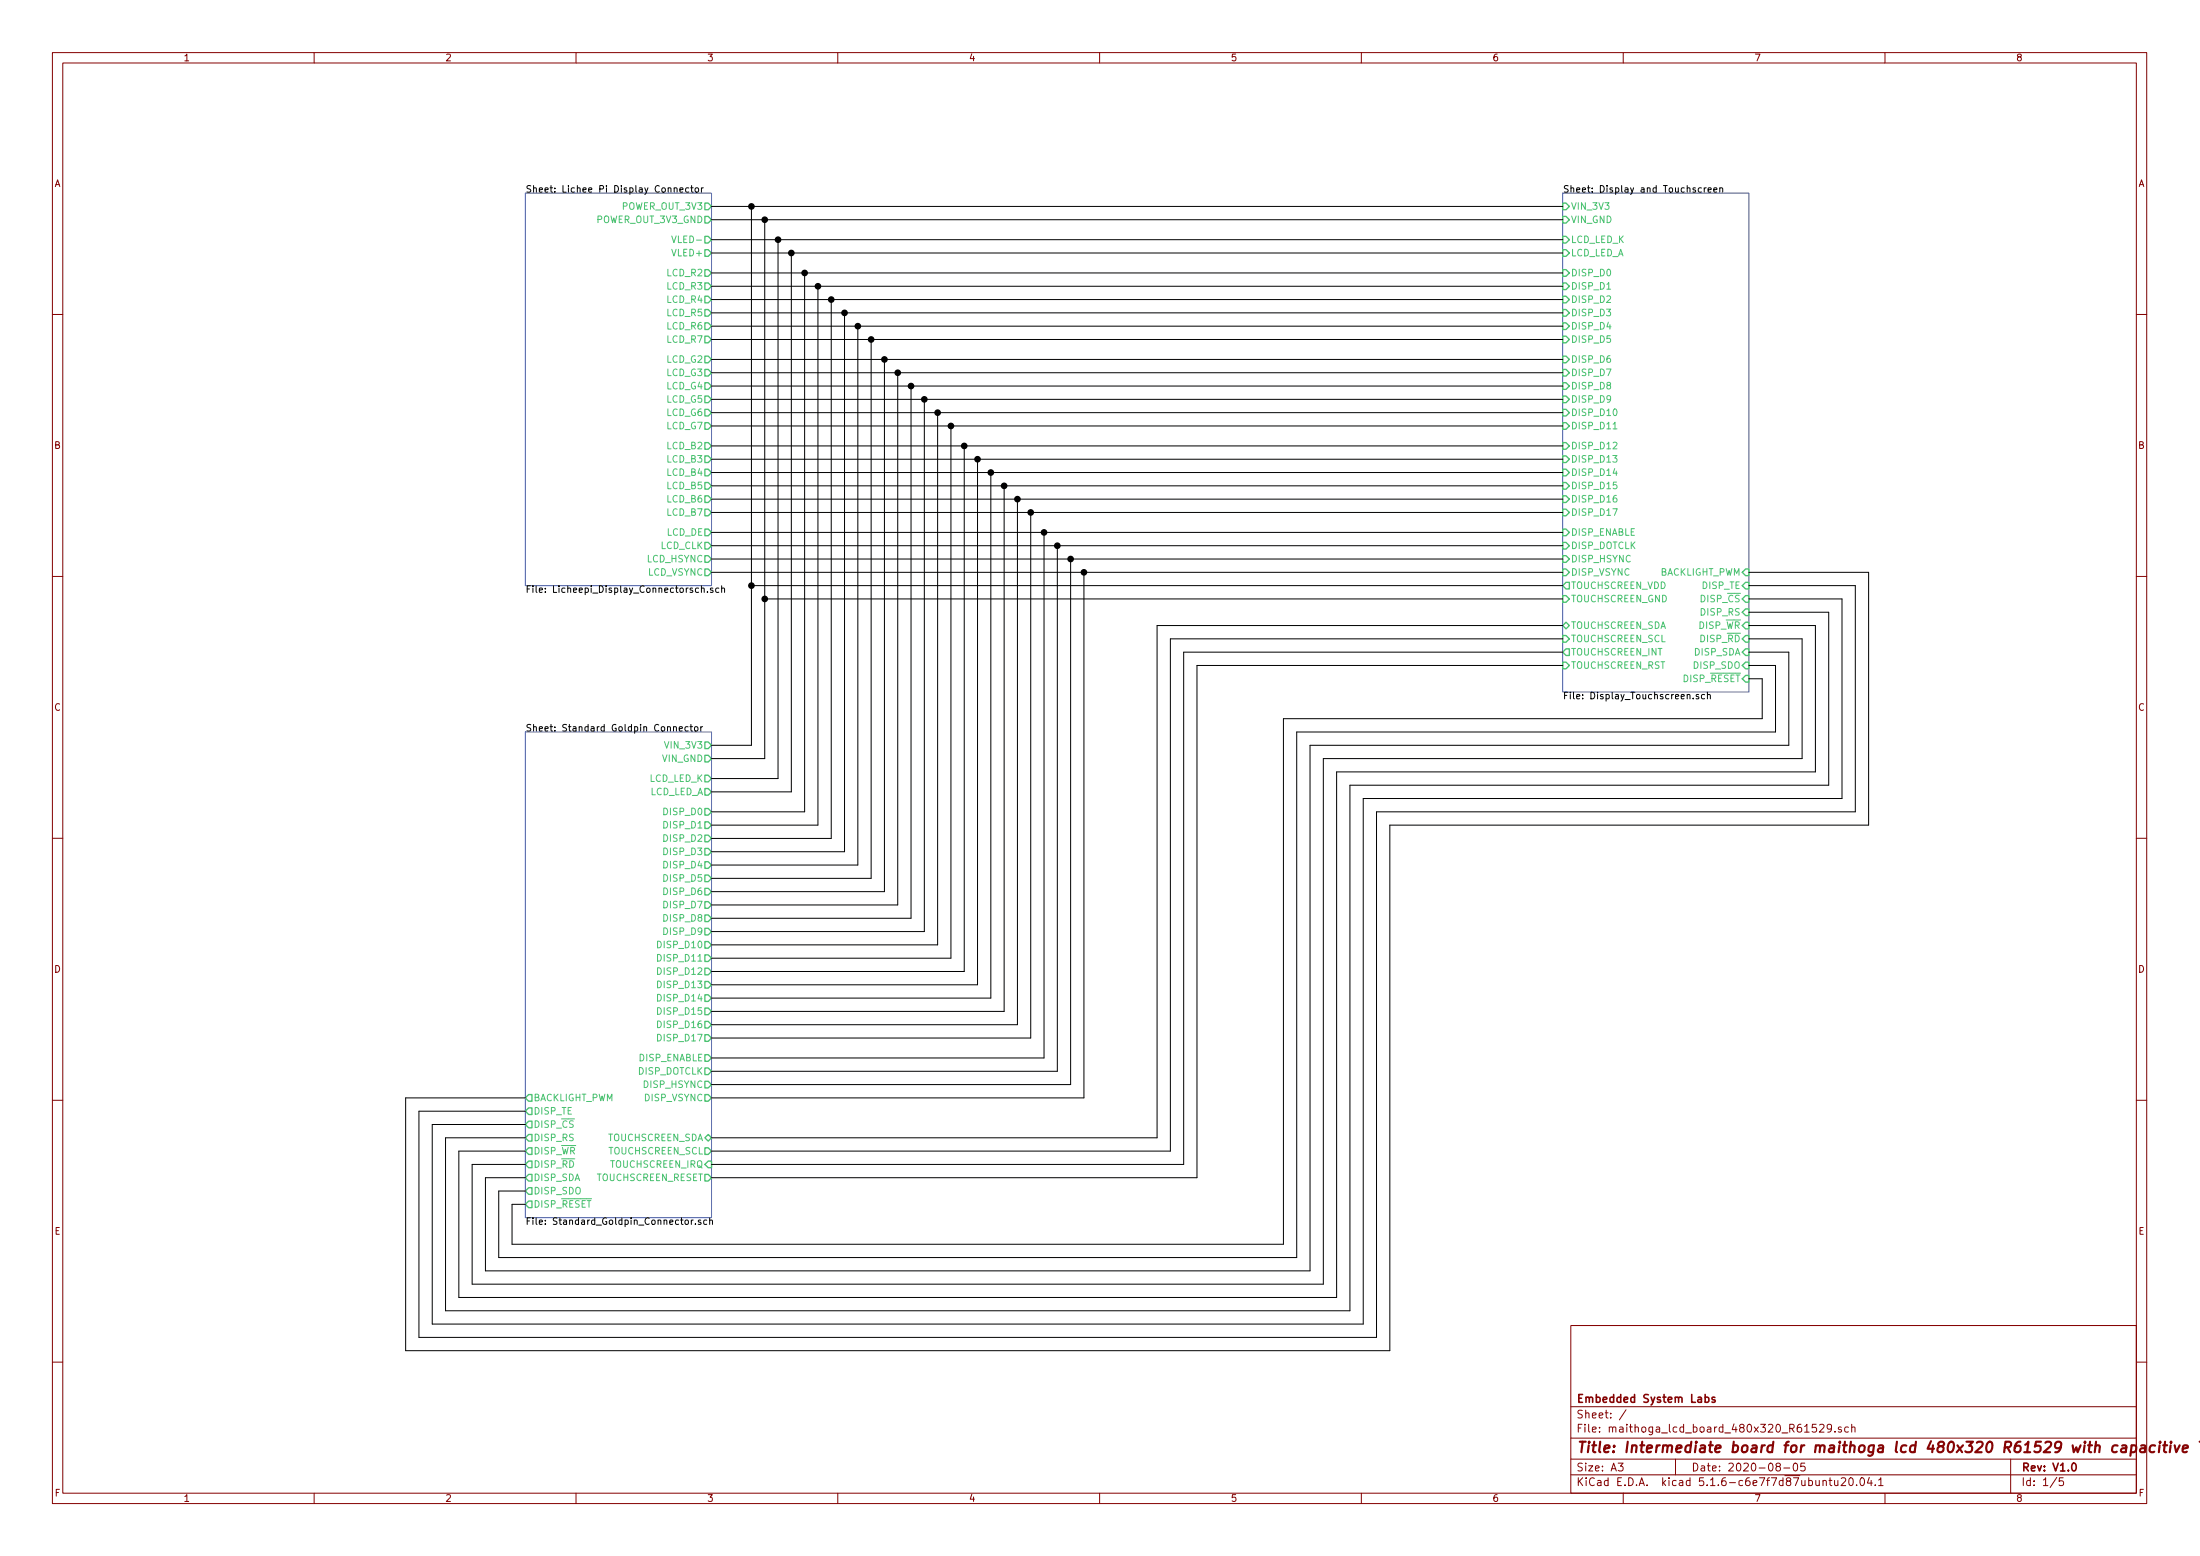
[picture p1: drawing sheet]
<svg xmlns="http://www.w3.org/2000/svg" width="420mm" height="297mm" viewBox="0 0 420 297" stroke-linecap="round" stroke-linejoin="round" font-family="sans-serif">
<g fill="none" stroke="#840000" stroke-width=".19">
<path d="M10 10h400v277h-400zM12 12h396v273.1h-396zM60 10v2M110 10v2M160 10v2M210 10v2M260 10v2M310 10v2M360 10v2M10 60h2M408 60h2M10 110h2"/>
<path d="M408 110h2M10 160h2M408 160h2M10 210h2M408 210h2M300 253h108v32.1h-108zM10 260h2M300 278.5h108M300 274.5h108M300 268.5h108M309 279.3h1l-.5 .6 .4 .1v.7l-.2 .1-.7-.1M310.5 269.1l-1.2 2"/>
<path d="M320 278.5v3M339.5 279.9l-.3-.2v-.2l.3-.2 .4 .1 .1 .2-.1 .3h-.4l-.3 .3v.5l.3 .1 .4-.1 .1-.2v-.3l-.2-.3M342.6 279.5l.4-.2a.94 .94 0 0 1 0 1.5 .82 .82 0 0 1-.4-1.3zM344.7 279.3h-.7l-.1 .7 .2-.1h.5l.2 .3-.1 .5-.3 .1-.5-.1M346.9 271.9h-.7l-.1 .7 .2-.1h.5l.1 .3v.5l-.2 .1-.6-.1M347.5 272l.6-.1 .3 .4-1 1.1h1M349.8 272.5l-.3 .3h-.4l-.2-.3 .2-.5 .4-.1 .3 .3-.1 .8-.3 .4h-.3M350.4 273.3v.1M351.6 272.5l-.3-.1-.2 .2 .1 .2 .4 .2v.3h-.5M353 272.5l-.4-.1-.3 .3 .1 .6h.6M353.6 272.5l.3-.1 .3 .1 .1 .9M353.6 271.9v1.5"/>
<path d="M384 278.5v6.6M408 260h2M60 285.1v1.9M110 285.1v1.9M160 285.1v1.9M210 285.1v1.9M260 285.1v1.9M300 281.5h108M310 285.1v1.9M340.7 280.2h1.1M348.2 282.7l.2-.1 .3 .1 .1 .9M349.3 282.6h.6"/>
<path d="M349.5 282.1v1.3l.4 .2M350.4 282.6v.9l.4 .1 .2-.1M351 282.6v1M351.6 282.3l.6-.2 .3 .4-.9 1.1h.9M353.2 282.3l.4-.2a.94 .94 0 0 1 0 1.5l-.5-.3v-.6zM354.6 283.5v.1M355.4 282.2l.2-.1a.8 .8 0 0 1 .5 .8 .8 .8 0 0 1-.5 .7 1 1 0 0 1-.2-1.4zM357 282l-.4 1.1h1M357.4 282.6v1M358.1 283.5v.1M358.8 282.5l.4-.4v1.5M358.8 283.6h.8"/>
<path d="M360 285.1v1.9M392.8 282l-1.3 2M394 282.1h-.7l-.1 .7 .3-.1h.5l.1 .3-.1 .5-.2 .1-.6-.1"/>
</g>
<path d="M325.7 266.8l.4-.1 .3 .3-.1 .6-.2 .1-.4-.1M327.5 266.8l-.3-.1-.3 .2 .1 .2 .5 .2v.3h-.6M395.9 279.4l.1-.1a.8 .8 0 0 1 .5 .8 .8 .8 0 0 1-.5 .7 1 1 0 0 1-.1-1.4z" fill="none" stroke="#840000" stroke-width=".3"/>
<g fill="none" stroke="#840000" stroke-width=".41">
<path d="M404.4 276a.68 .68 0 0 0-1 .3v.5l.1 .3 .2 .1 .6-.1M405.3 276h.7v1.2M406.1 276.4l-.7 .1a.4 .4 0 0 0-.3 .3 .4 .4 0 0 0 .2 .4l.7-.1M407.1 276a.68 .68 0 0 1 .8 .1v.7a.66 .66 0 0 1-.9 .3M407.1 275.9l-.2 2M408.9 276h.8l-.1 1.2M409.7 276.4l-.7 .1a.4 .4 0 0 0-.3 .3 .4 .4 0 0 0 .2 .4l.7-.1M411.6 276a.68 .68 0 0 0-1 .3v.7l.2 .2 .6-.1M412.4 275.9l-.1 1.3M412.5 275.2l-.1 .1 .1 .1v-.2v.2M413.1 275.9h.8M413.5 275.2l-.2 1.7 .1 .2 .3 .1"/>
<path d="M414.6 275.9l-.2 1.3M414.6 275.2v.2l.1-.1-.1-.1v.2M415.3 275.9l.3 1.3 .7-1.3M416.9 276.6l.9-.2v-.4h-.8l-.2 .9 .3 .3 .6-.1M420.1 275.2h.1"/>
</g>
<path d="M100.3 36.9h35.6v74.9h-35.6zM298.4 36.9h35.6v95.2h-35.6zM100.3 139.7h35.6v92.7h-35.6z" fill="none" stroke="#3d5bdf" stroke-width=".19"/>
<g fill="none" stroke="#000" stroke-width=".19">
<path d="M128.8 36l.1-.1h.3l.1 .8M129.8 36.3l.7-.1-.1-.3h-.4l-.2 .1 .1 .6h.5M131.5 35.9h-.3l-.3 .2 .2 .5h.4M131.9 35.9h.5M132.1 35.4v1.1l.3 .2M132.9 35.9h.3l.2 .2-.1 .5-.3 .1-.3-.2zM134 35.9v.8M134.3 35.9l-.3 .2M135.9 39.4h162.5M143.5 39.4v102.9h-7.6M324.9 35.9h-.3l-.3 .2 .2 .5h.4M325.5 35.9v.8"/>
<path d="M325.9 35.9l-.4 .2M326.2 36.3l.6-.1-.1-.3h-.3l-.2 .1 .1 .6h.4M327.3 36.3l.6-.1-.1-.3h-.3l-.2 .1 .1 .6h.4M328.4 36l.2-.1h.3l.1 .8M328.4 35.9v.8M135.9 41.9h162.5M135.9 45.8h162.5M135.9 48.3h162.5M135.9 52.1h162.5M135.9 54.6h162.5M135.9 59.7h162.5M135.9 57.2h162.5"/>
<path d="M146 41.9v102.9h-10.1M148.6 45.8v102.8h-12.7M151.1 48.3v102.9h-15.2M153.7 52.1v102.9h-17.8M156.2 54.6v102.9h-20.3M158.7 57.2v102.9h-22.8M161.3 59.7v102.9h-25.4M135.9 73.7h162.5M135.9 62.3h162.5M135.9 64.8h162.5M135.9 68.6h162.5M135.9 71.2h162.5"/>
<path d="M135.9 76.2h162.5M135.9 78.8h162.5M163.8 62.3v102.8h-27.9M166.4 64.8v102.9h-30.5M168.9 68.6v101.6h-33M171.4 71.2v101.6h-35.5M174 73.7v101.6h-38.1M176.5 76.2v101.6h-40.6M179.1 78.8v101.6h-43.2M135.9 92.7h162.5M135.9 95.3h162.5M135.9 97.8h162.5"/>
<path d="M135.9 90.2h162.5M135.9 81.3h162.5M135.9 85.1h162.5M135.9 87.7h162.5M181.6 81.3v101.6h-45.7M184.1 85.1v100.4h-48.2M186.7 87.7v100.3h-50.8M189.2 90.2v100.3h-53.3M191.8 92.7v100.4h-55.9M194.3 95.3v100.3h-58.4M196.8 97.8v100.4h-60.9M133.4 112.3h-.4l-.2 .2 .1 .5h.5"/>
<path d="M134 112.4l.1-.1h.3l.1 .8M134 111.8v1.3M135.1 113v.1M135.9 101.6h162.5M135.9 104.2h162.5M135.9 106.7h162.5M135.9 109.3h162.5M136.1 112.3h-.3l-.1 .1v.2l.4 .1v.3h-.4M137.3 112.3h-.4l-.2 .2 .1 .5h.5M137.8 112.4l.2-.1h.3l.1 .8M137.8 111.8v1.3M143.5 111.8h154.9"/>
<path d="M146 114.3h152.4M199.4 101.6v100.4h-63.5M201.9 104.2v100.3h-66M204.5 106.7v100.3h-68.6M207 109.3v100.3h-71.1M298.4 119.4h-77.4v97.8h-85.1M334 119.4h12.7v28h-91.4v100.3h-167.7v-28h12.7M334 109.3h22.9v48.2h-91.5v100.3h-187.9v-48.2h22.8M334 111.8h20.3v43.2h-91.4v100.3h-182.9v-43.2h20.3M334 114.3h17.8v38.1h-91.5v100.4h-177.8v-38.1h17.8M334 116.9h15.2v33h-91.4v100.3h-172.7v-33h15.2M128.6 138.8h.5l.1 .8"/>
<path d="M129.7 139.1l.6-.1v-.2l-.4-.1-.2 .2 .1 .6h.5M131.4 138.8l-.3-.1-.3 .2 .1 .6h.5M131.8 138.7h.5M132 138.3v1.1l.3 .2M132.7 138.8l.3-.1 .3 .2-.1 .6-.3 .1-.2-.2zM133.8 138.7v.9M134.2 138.7l-.4 .2M298.4 127h-69.8v97.8h-92.7M298.4 124.5h-72.3v97.8h-90.2M298.4 122h-74.9v97.7h-87.6M323.4 133.3v.1M324.4 132.6h-.3l-.2 .2 .1 .1 .4 .2v.3h-.5"/>
<path d="M325.6 132.6h-.4l-.3 .2 .2 .6h.5M326.1 132.7l.2-.1h.3v.8M326.1 132.1v1.3M334 129.6h2.5v7.6h-91.4v100.3h-147.3v-7.6h2.5M334 127h5.1v12.7h-91.5v100.4h-152.4v-12.7h5.1M334 124.5h7.6v17.8h-91.4v100.3h-157.5v-17.8h7.6M334 122h10.2v22.8h-91.5v100.3h-162.5v-22.8h10.1M130.9 233l.3-.1 .2 .1v.7h-.3l-.3-.2zM132 232.9v.8M132.4 232.9l-.4 .2M132.8 233.6v.1M133.8 233l-.3-.1-.2 .2 .1 .2 .4 .1v.3h-.5"/>
<path d="M135 233l-.4-.1-.2 .2 .1 .6h.5M135.5 233l.2-.1 .3 .1 .1 .7M135.5 232.5v1.2"/>
</g>
<g fill="none" stroke="#48c16f" stroke-width=".25">
<path d="M134.6 38.8h.7l.6 .6-.6 .6h-.7zM298.4 38.8h.7l.6 .6-.6 .6h-.7zM134.6 45.1h.7l.6 .7-.6 .6h-.7zM134.6 47.7h.7l.6 .6-.6 .6h-.7zM134.6 51.5h.7l.6 .6-.6 .6h-.7zM134.6 54h.7l.6 .6-.6 .7h-.7zM134.6 56.6h.7l.6 .6-.6 .6h-.7zM134.6 59.1h.7l.6 .6-.6 .7h-.7zM134.6 41.3h.7l.6 .6-.6 .7h-.7zM298.4 41.3h.7l.6 .6-.6 .7h-.7zM298.4 51.5h.7l.6 .6-.6 .6h-.7zM298.4 54h.7l.6 .6-.6 .7h-.7z"/>
<path d="M298.4 56.6h.7l.6 .6-.6 .6h-.7zM298.4 59.1h.7l.6 .6-.6 .7h-.7zM298.4 45.1h.7l.6 .7-.6 .6h-.7zM298.4 47.7h.7l.6 .6-.6 .6h-.7zM134.6 61.6h.7l.6 .7-.6 .6h-.7zM134.6 64.2h.7l.6 .6-.6 .6h-.7zM134.6 68h.7l.6 .6-.6 .7h-.7zM134.6 70.5h.7l.6 .7-.6 .6h-.7zM134.6 73.1h.7l.6 .6-.6 .6h-.7zM134.6 75.6h.7l.6 .6-.6 .7h-.7zM134.6 78.1h.7l.6 .7-.6 .6h-.7zM298.4 61.6h.7l.6 .7-.6 .6h-.7z"/>
<path d="M298.4 64.2h.7l.6 .6-.6 .6h-.7zM298.4 68h.7l.6 .6-.6 .7h-.7zM298.4 70.5h.7l.6 .7-.6 .6h-.7zM298.4 73.1h.7l.6 .6-.6 .6h-.7zM298.4 75.6h.7l.6 .6-.6 .7h-.7zM298.4 78.1h.7l.6 .7-.6 .6h-.7zM134.6 80.7h.7l.6 .6-.6 .7h-.7zM134.6 84.5h.7l.6 .6-.6 .7h-.7zM134.6 87h.7l.6 .7-.6 .6h-.7zM134.6 89.6h.7l.6 .6-.6 .6h-.7zM134.6 92.1h.7l.6 .6-.6 .7h-.7zM134.6 94.7h.7l.6 .6-.6 .6h-.7z"/>
<path d="M134.6 97.2h.7l.6 .6-.6 .7h-.7zM298.4 80.7h.7l.6 .6-.6 .7h-.7zM298.4 84.5h.7l.6 .6-.6 .7h-.7zM298.4 87h.7l.6 .7-.6 .6h-.7zM298.4 89.6h.7l.6 .6-.6 .6h-.7zM298.4 92.1h.7l.6 .6-.6 .7h-.7zM298.4 94.7h.7l.6 .6-.6 .6h-.7zM298.4 97.2h.7l.6 .6-.6 .7h-.7zM134.6 103.5h.7l.6 .7-.6 .6h-.7zM134.6 106.1h.7l.6 .6-.6 .7h-.7zM134.6 108.6h.7l.6 .7-.6 .6h-.7zM134.6 101h.7l.6 .6-.6 .7h-.7z"/>
<path d="M298.4 101h.7l.6 .6-.6 .7h-.7zM298.4 103.5h.7l.6 .7-.6 .6h-.7zM298.4 106.1h.7l.6 .6-.6 .7h-.7zM298.4 108.6h.7l.6 .7-.6 .6h-.7zM298.4 111.8l.7-.6h.6v1.2h-.6zM298.4 119.4l.7-.6 .6 .6-.6 .7zM298.4 113.7h.7l.6 .6-.6 .7h-.7zM332.7 109.3l.7-.7h.6v1.3h-.6zM332.7 111.8l.7-.6h.6v1.2h-.6zM332.7 116.9l.7-.7h.6v1.3h-.6zM332.7 119.4l.7-.6h.6v1.3h-.6zM333.4 113.7h.6v1.3h-.6l-.7-.7z"/>
<path d="M298.4 121.3h.7l.6 .7-.6 .6h-.7zM298.4 126.4h.7l.6 .6-.6 .7h-.7zM299.1 123.9h.6v1.2h-.6l-.7-.6zM332.7 122l.7-.7h.6v1.3h-.6zM332.7 129.6l.7-.7h.6v1.3h-.6zM333.4 123.9h.6v1.2h-.6l-.7-.6zM333.4 126.4h.6v1.3h-.6l-.7-.7zM134.6 141.6h.7l.6 .7-.6 .6h-.7zM134.6 144.2h.7l.6 .6-.6 .7h-.7zM134.6 154.3h.7l.6 .7-.6 .6h-.7zM134.6 156.9h.7l.6 .6-.6 .7h-.7zM134.6 159.4h.7l.6 .7-.6 .6h-.7z"/>
<path d="M134.6 148h.7l.6 .6-.6 .7h-.7zM134.6 150.5h.7l.6 .7-.6 .6h-.7zM134.6 162h.7l.6 .6-.6 .6h-.7zM134.6 164.5h.7l.6 .6-.6 .7h-.7zM134.6 167h.7l.6 .7-.6 .6h-.7zM134.6 169.6h.7l.6 .6-.6 .7h-.7zM134.6 172.1h.7l.6 .7-.6 .6h-.7zM134.6 174.7h.7l.6 .6-.6 .6h-.7zM134.6 177.2h.7l.6 .6-.6 .7h-.7zM134.6 179.7h.7l.6 .7-.6 .6h-.7zM134.6 182.3h.7l.6 .6-.6 .7h-.7zM134.6 184.8h.7l.6 .7-.6 .6h-.7z"/>
<path d="M134.6 187.4h.7l.6 .6-.6 .6h-.7zM134.6 189.9h.7l.6 .6-.6 .7h-.7zM134.6 192.4h.7l.6 .7-.6 .6h-.7zM134.6 195h.7l.6 .6-.6 .7h-.7zM134.6 197.5h.7l.6 .7-.6 .6h-.7zM100.3 214.7l.7-.7h.6v1.3h-.6zM100.3 217.2l.7-.6h.6v1.2h-.6zM101 209h.6v1.2h-.6l-.7-.6zM101 211.5h.6v1.3h-.6l-.7-.7zM101 219.1h.6v1.3h-.6l-.7-.7zM134.6 201.3h.7l.6 .7-.6 .6h-.7zM134.6 203.9h.7l.6 .6-.6 .6h-.7z"/>
<path d="M134.6 206.4h.7l.6 .6-.6 .7h-.7zM134.6 209h.7l.6 .6-.6 .6h-.7zM134.6 217.2l.7-.6 .6 .6-.6 .6zM134.6 219.1h.7l.6 .6-.6 .7h-.7zM100.3 227.4l.7-.7h.6v1.3h-.6zM101 221.7h.6v1.2h-.6l-.7-.6zM101 224.2h.6v1.3h-.6l-.7-.7zM101 229.3h.6v1.2h-.6l-.7-.6zM134.6 224.2h.7l.6 .6-.6 .7h-.7zM135.3 221.7h.6v1.2h-.6l-.7-.6z"/>
</g>
<path d="M128.3 45l.4 1.3 .4-1.3M308.1 81.9h.7" fill="none" stroke="#48c16f" stroke-width=".19"/>
<g fill="#000" stroke="#000" stroke-width=".25">
<circle cx="143.5" cy="39.4" r=".51"/>
<circle cx="146" cy="41.9" r=".51"/>
<circle cx="148.6" cy="45.8" r=".51"/>
<circle cx="151.1" cy="48.3" r=".51"/>
<circle cx="153.7" cy="52.1" r=".51"/>
<circle cx="156.2" cy="54.6" r=".51"/>
<circle cx="158.8" cy="57.2" r=".51"/>
<circle cx="161.3" cy="59.7" r=".51"/>
<circle cx="163.8" cy="62.3" r=".51"/>
<circle cx="166.4" cy="64.8" r=".51"/>
<circle cx="168.9" cy="68.6" r=".51"/>
<circle cx="171.5" cy="71.2" r=".51"/>
<circle cx="174" cy="73.7" r=".51"/>
<circle cx="176.5" cy="76.2" r=".51"/>
<circle cx="179.1" cy="78.8" r=".51"/>
<circle cx="181.6" cy="81.3" r=".51"/>
<circle cx="184.2" cy="85.1" r=".51"/>
<circle cx="186.7" cy="87.7" r=".51"/>
<circle cx="189.2" cy="90.2" r=".51"/>
<circle cx="191.8" cy="92.7" r=".51"/>
<circle cx="194.3" cy="95.3" r=".51"/>
<circle cx="196.9" cy="97.8" r=".51"/>
<circle cx="143.5" cy="111.8" r=".51"/>
<circle cx="146.1" cy="114.3" r=".51"/>
<circle cx="199.4" cy="101.6" r=".51"/>
<circle cx="201.9" cy="104.2" r=".51"/>
<circle cx="204.5" cy="106.7" r=".51"/>
<circle cx="207" cy="109.3" r=".51"/>
</g>
<text font-size="2.8" fill="#840000" x="301" y="277.3">Title: Intermediate board for maithoga lcd 480x320 R61529 with capacitive TS</text>
<g font-size="2.1" fill="#840000">
<text x="301" y="267.8">Embedded System Labs</text>
<text x="301" y="273.5">File: maithoga_lcd_board_480x320_R61529.sch</text>
<text x="301" y="270.8">Sheet: /</text>
<text x="301" y="280.9">Size: A3</text>
<text x="323" y="280.9">Date: 2020-08-05</text>
<text x="386" y="280.9">Rev: V1.0</text>
<text x="301" y="283.7">KiCad E.D.A. kicad 5.1.6-c6e7f7d87ubuntu20.04.1</text>
<text x="386" y="283.7">Id: 1/5</text>
</g>
<g font-size="1.8" fill="#840000">
<text x="35" y="11.7">1</text>
<text x="85" y="11.7">2</text>
<text x="135" y="11.7">3</text>
<text x="185" y="11.7">4</text>
<text x="235" y="11.7">5</text>
<text x="285" y="11.7">6</text>
<text x="335" y="11.7">7</text>
<text x="385" y="11.7">8</text>
<text x="10.4" y="35.7">A</text>
<text x="408.4" y="35.7">A</text>
<text x="10.4" y="85.7">B</text>
<text x="408.4" y="85.7">B</text>
<text x="10.4" y="135.7">C</text>
<text x="408.4" y="135.7">C</text>
<text x="10.4" y="185.7">D</text>
<text x="408.4" y="185.7">D</text>
<text x="10.4" y="235.7">E</text>
<text x="408.4" y="235.7">E</text>
<text x="10.5" y="285.7">F</text>
<text x="35" y="286.7">1</text>
<text x="85" y="286.7">2</text>
<text x="135" y="286.7">3</text>
<text x="185" y="286.7">4</text>
<text x="235" y="286.7">5</text>
<text x="285" y="286.7">6</text>
<text x="335" y="286.7">7</text>
<text x="385" y="286.7">8</text>
<text x="408.5" y="285.7">F</text>
</g>
<g font-size="1.8">
<text x="100.3" y="36.8">Sheet: Lichee Pi Display Connector</text>
<text x="298.4" y="36.8">Sheet: Display and Touchscreen</text>
<text x="100.3" y="113.2">File: Licheepi_Display_Connectorsch.sch</text>
<text x="298.4" y="133.5">File: Display_Touchscreen.sch</text>
<text x="100.3" y="139.6">Sheet: Standard Goldpin Connector</text>
<text x="100.3" y="233.8">File: Standard_Goldpin_Connector.sch</text>
</g>
<g font-size="1.8" fill="#48c16f">
<text x="118.8" y="40">POWER_OUT_3V3</text>
<text x="300" y="40">VIN_3V3</text>
<text x="113.9" y="42.6">POWER_OUT_3V3_GND</text>
<text x="129.1" y="46.4">VLED-</text>
<text x="300" y="42.6">VIN_GND</text>
<text x="300" y="46.4">LCD_LED_K</text>
<text x="127.5" y="52.7">LCD_R2</text>
<text x="128.6" y="48.9">VLED+</text>
<text x="300" y="52.7">DISP_D0</text>
<text x="300" y="48.9">LCD_LED_A</text>
<text x="127.5" y="55.3">LCD_R3</text>
<text x="127.5" y="57.8">LCD_R4</text>
<text x="300" y="55.3">DISP_D1</text>
<text x="300" y="57.8">DISP_D2</text>
<text x="127.5" y="60.4">LCD_R5</text>
<text x="127.5" y="62.9">LCD_R6</text>
<text x="127.5" y="65.4">LCD_R7</text>
<text x="300" y="60.4">DISP_D3</text>
<text x="300" y="62.9">DISP_D4</text>
<text x="300" y="65.4">DISP_D5</text>
<text x="127.4" y="69.3">LCD_G2</text>
<text x="127.4" y="71.8">LCD_G3</text>
<text x="300" y="69.3">DISP_D6</text>
<text x="300" y="71.8">DISP_D7</text>
<text x="127.4" y="74.3">LCD_G4</text>
<text x="127.4" y="76.9">LCD_G5</text>
<text x="300" y="74.3">DISP_D8</text>
<text x="300" y="76.9">DISP_D9</text>
<text x="127.4" y="79.4">LCD_G6</text>
<text x="127.4" y="82">LCD_G7</text>
<text x="300" y="79.4">DISP_D10</text>
<text x="300" y="82">DISP_D11</text>
<text x="127.5" y="85.8">LCD_B2</text>
<text x="127.5" y="88.3">LCD_B3</text>
<text x="300" y="85.8">DISP_D12</text>
<text x="300" y="88.3">DISP_D13</text>
<text x="127.5" y="90.8">LCD_B4</text>
<text x="127.5" y="93.4">LCD_B5</text>
<text x="127.5" y="95.9">LCD_B6</text>
<text x="300" y="90.8">DISP_D14</text>
<text x="300" y="93.4">DISP_D15</text>
<text x="300" y="95.9">DISP_D16</text>
<text x="127.5" y="98.5">LCD_B7</text>
<text x="300" y="98.5">DISP_D17</text>
<text x="123.5" y="107.4">LCD_HSYNC</text>
<text x="126.1" y="104.8">LCD_CLK</text>
<text x="127.3" y="102.3">LCD_DE</text>
<text x="300" y="102.3">DISP_ENABLE</text>
<text x="300" y="104.8">DISP_DOTCLK</text>
<text x="300" y="107.4">DISP_HSYNC</text>
<text x="123.6" y="109.9">LCD_VSYNC</text>
<text x="300" y="109.9">DISP_VSYNC</text>
<text x="300" y="112.4">TOUCHSCREEN_VDD</text>
<text x="316.8" y="109.9">BACKLIGHT_PWM</text>
<text x="325.1" y="112.4">DISP_TE</text>
<text x="300" y="115">TOUCHSCREEN_GND</text>
<text x="324.9" y="115">DISP_CS</text>
<text x="324.9" y="117.5">DISP_RS</text>
<text x="300" y="120.1">TOUCHSCREEN_SDA</text>
<text x="300" y="122.6">TOUCHSCREEN_SCL</text>
<text x="300" y="125.1">TOUCHSCREEN_INT</text>
<text x="323.6" y="125.1">DISP_SDA</text>
<text x="324.4" y="120.1">DISP_WR</text>
<text x="324.8" y="122.6">DISP_RD</text>
<text x="300" y="127.7">TOUCHSCREEN_RST</text>
<text x="321.5" y="130.2">DISP_RESET</text>
<text x="323.5" y="127.7">DISP_SDO</text>
<text x="127.3" y="142.9">VIN_3V3</text>
<text x="124" y="149.3">LCD_LED_K</text>
<text x="126.5" y="145.5">VIN_GND</text>
<text x="124" y="151.8">LCD_LED_A</text>
<text x="127" y="155.6">DISP_D0</text>
<text x="127" y="158.2">DISP_D1</text>
<text x="127" y="160.7">DISP_D2</text>
<text x="127" y="163.2">DISP_D3</text>
<text x="127" y="165.8">DISP_D4</text>
<text x="127" y="168.3">DISP_D5</text>
<text x="127" y="170.9">DISP_D6</text>
<text x="127" y="173.4">DISP_D7</text>
<text x="127" y="175.9">DISP_D8</text>
<text x="127" y="178.5">DISP_D9</text>
<text x="126" y="181">DISP_D10</text>
<text x="126" y="183.6">DISP_D11</text>
<text x="126" y="186.1">DISP_D12</text>
<text x="126" y="188.6">DISP_D13</text>
<text x="126" y="191.2">DISP_D14</text>
<text x="126" y="193.7">DISP_D15</text>
<text x="126" y="196.3">DISP_D16</text>
<text x="122" y="202.6">DISP_ENABLE</text>
<text x="126" y="198.8">DISP_D17</text>
<text x="121.9" y="205.1">DISP_DOTCLK</text>
<text x="123.1" y="207.7">DISP_HSYNC</text>
<text x="101.9" y="210.2">BACKLIGHT_PWM</text>
<text x="101.9" y="212.8">DISP_TE</text>
<text x="101.9" y="215.3">DISP_CS</text>
<text x="123.2" y="210.2">DISP_VSYNC</text>
<text x="101.9" y="217.8">DISP_RS</text>
<text x="101.9" y="220.4">DISP_WR</text>
<text x="116" y="217.8">TOUCHSCREEN_SDA</text>
<text x="116.2" y="220.4">TOUCHSCREEN_SCL</text>
<text x="101.9" y="222.9">DISP_RD</text>
<text x="101.9" y="225.5">DISP_SDA</text>
<text x="113.8" y="225.5">TOUCHSCREEN_RESET</text>
<text x="116.6" y="222.9">TOUCHSCREEN_IRQ</text>
<text x="101.9" y="228">DISP_SDO</text>
<text x="101.9" y="230.5">DISP_RESET</text>
</g>
</svg>
